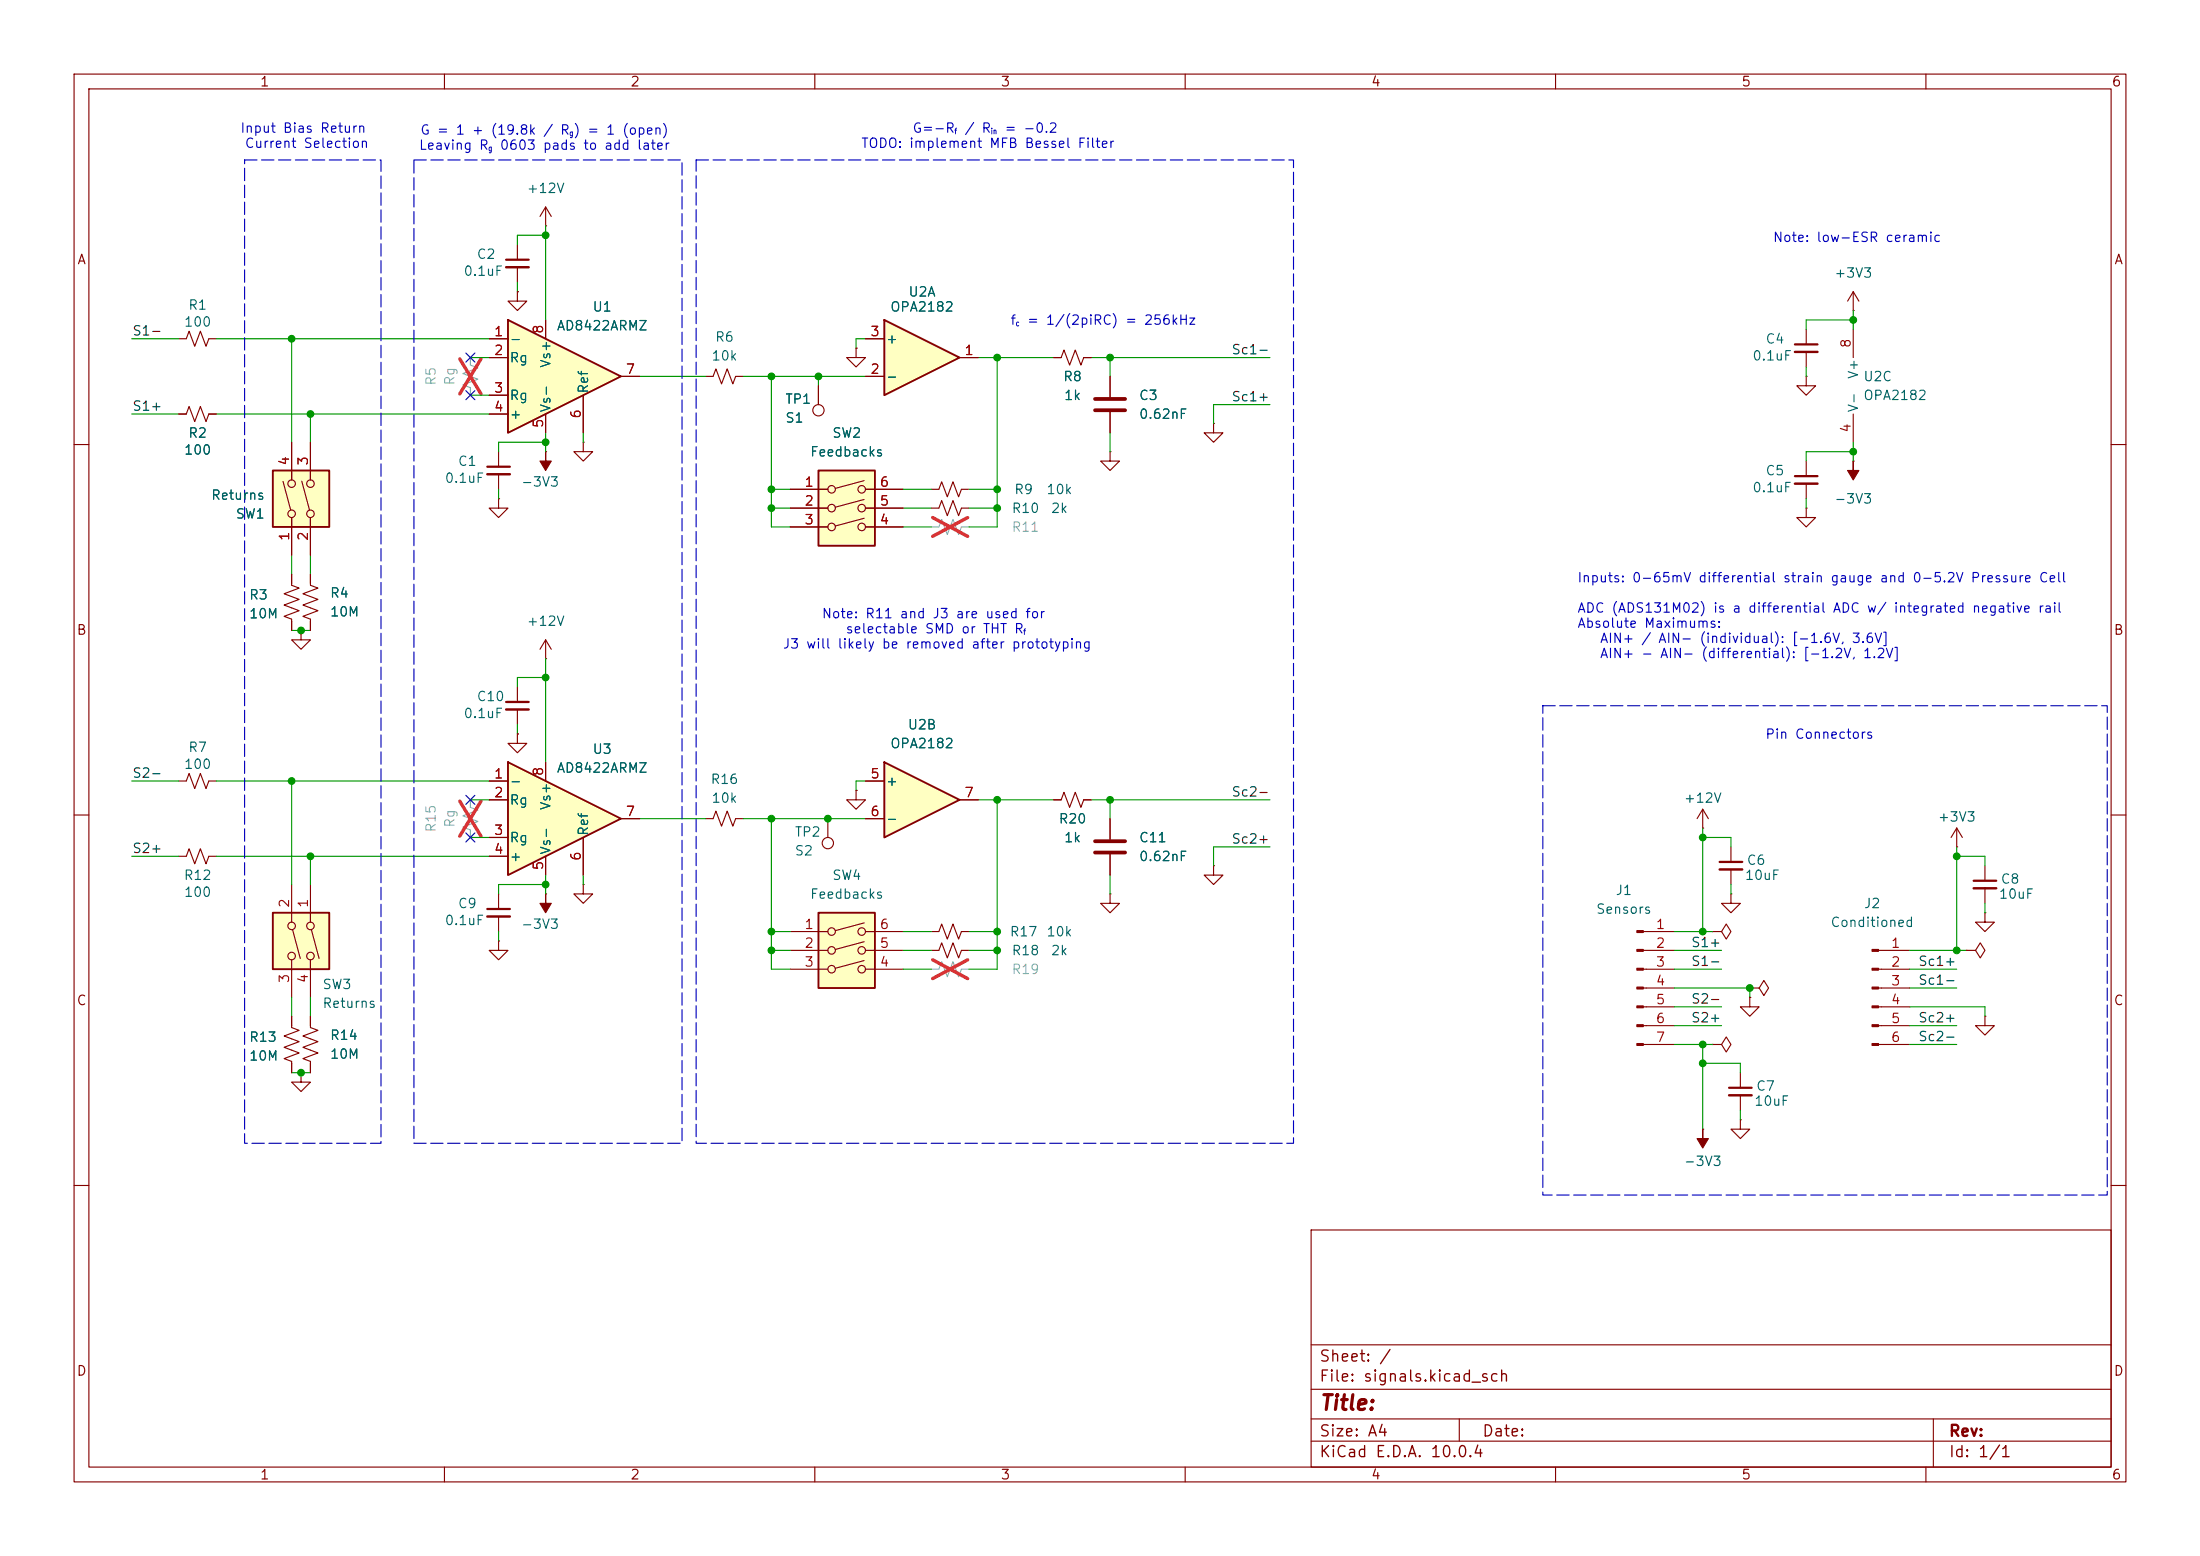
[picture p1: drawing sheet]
<svg xmlns="http://www.w3.org/2000/svg" width="297mm" height="210mm" viewBox="0 0 297 210" stroke-linecap="round" stroke-linejoin="round" font-family="sans-serif">
<g fill="none" stroke="#840000" stroke-width=".15">
<path d="M10 10h277v190h-277zM12 12h273v186h-273zM60 10v2M110 10v2M160 10v2M210 10v2M260 10v2M69.8 39.4v1.2h1.3l-1.3 1.3-1.2-1.3h1.2M69.8 39.4h.1M69.8 33v2.1M69.8 36.1v2M73.7 30.5h.1"/>
<path d="M73.7 27.9l-.8 1.3M73.7 27.9l.7 1.3M73.7 27.9v2.6M10 60h2M285 60h2M10 110h2M233.7 114.3v2M233.7 117.3v2.1M285 110h2M125.7 125.7h1l.4-1 .8 2 .8-2 .7 2 .4-1h1M229.9 152.4h.1M10 160h2"/>
<path d="M177 166h108v32h-108zM285 160h2M60 198v2M110 198v2M160 198v2M177 194.5h108M177 191.5h108M177 187.5h108M177 181.5h108M197 191.5v3M210 198v2M260 198v2"/>
<path d="M261 191.5v6.5"/>
</g>
<path d="M68.3 35.1h3.1M232.2 116.3h3" fill="none" stroke="#840000" stroke-width=".3"/>
<path d="M68.3 36.1h3.1M232.2 117.3h3" fill="none" stroke="#840000" stroke-width=".33"/>
<path d="M229.9 152.4v1.3h.7l-.7 1.2-.8-1.2h.8z" fill="#840000" stroke="#840000" stroke-width=".15"/>
<path d="M110.5 123.2h7.6v10.2h-7.6z" fill="#ffffc2"/>
<g fill="none" stroke="#840000" stroke-width=".15">
<path d="M106.7 125.7h5.1M106.7 128.3h5.1M106.7 130.8h5.1M116.7 124.6l-3.9 1M116.7 127.1l-3.9 1M116.7 129.6l-3.9 1.1M116.8 125.7h5.1M116.8 128.3h5.1M116.8 130.8h5.1"/>
<circle cx="112.3" cy="125.7" r=".51"/>
<circle cx="112.3" cy="130.8" r=".51"/>
<circle cx="112.3" cy="128.3" r=".51"/>
<circle cx="116.3" cy="125.7" r=".51"/>
<circle cx="116.3" cy="130.8" r=".51"/>
<circle cx="116.3" cy="128.3" r=".51"/>
</g>
<path d="M110.5 123.2h7.6v10.2h-7.6z" fill="none" stroke="#840000" stroke-width=".25"/>
<path d="M36.8 123.2h7.6v7.6h-7.6z" fill="#ffffc2"/>
<g fill="none" stroke="#840000" stroke-width=".15">
<path d="M24.1 55.9h1l.4-1 .8 2 .8-2 .7 2 .4-1h1M39.4 119.4v5.1M41.9 119.4v5.1M39.4 137.2v1.5l1 .4-2 .7 2 .8-2 .8 2 .7-2 .8 1 .4v1.5M39.4 129.5v5.1M39.5 125.5l1 3.9M41.9 137.2v1.5l1 .4-2 .7 2 .8-2 .8 2 .7-2 .8 1 .4v1.5M41.9 129.5v5.1M42 125.5l1.1 3.9"/>
<circle cx="39.4" cy="125" r=".51"/>
<circle cx="39.4" cy="129" r=".51"/>
<circle cx="41.9" cy="125" r=".51"/>
<circle cx="41.9" cy="129" r=".51"/>
</g>
<path d="M36.8 123.2h7.6v7.6h-7.6z" fill="none" stroke="#840000" stroke-width=".25"/>
<path d="M125.7 130.8h1l.4-1 .8 2 .8-2 .7 2 .4-1h1" fill="none" stroke="#a1a1a1" stroke-width=".15"/>
<path d="M125.9 129.5l4.7 2.6M130.6 129.5l-4.7 2.6" fill="none" stroke="#e12e31" stroke-width=".46"/>
<path d="M36.8 63.5h7.6v7.6h-7.6z" fill="#ffffc2"/>
<g fill="none" stroke="#840000" stroke-width=".15">
<path d="M39.4 59.7v5.1M41.9 59.7v5.1M38.2 64.9l1 3.9M39.4 77.5v1.5l1 .4-2 .7 2 .8-2 .8 2 .7-2 .8 1 .4v1.5M39.4 69.9v5M40.7 64.9l1.1 3.9M41.9 77.5v1.5l1 .4-2 .7 2 .8-2 .8 2 .7-2 .8 1 .4v1.5M41.9 69.9v5M125.7 66h1l.4-1 .8 2.1 .8-2.1 .7 2.1 .4-1.1h1M40.6 85.1v1.3h1.3l-1.3 1.2-1.2-1.2h1.2M40.6 85.1h.1M73.7 88.9h.1"/>
<path d="M73.7 86.4l-.8 1.2M73.7 86.4l.7 1.2M73.7 86.4v2.5M24.1 115.6h1l.4-1 .8 2 .8-2 .7 2 .4-1h1M24.1 105.4h1l.4-1 .8 2 .8-2 .7 2 .4-1h1M142.2 108h1.1l.3-1.1 .8 2.1 .8-2.1 .7 2.1 .4-1h1M149.9 110.5v2.8M149.9 115.3v2.8M163.8 116.8v1.3h1.3l-1.3 1.3-1.2-1.3h1.2M163.8 116.8h.1M268 116.8v2.1M268 119.9v2"/>
<path d="M67.3 127v1.3h1.3l-1.3 1.2-1.3-1.2h1.3M67.3 127h.1M67.3 120.7v2M67.3 123.7v2M149.9 120.7v1.2h1.2l-1.2 1.3-1.3-1.3h1.3M149.9 120.7h.1M221.8 125.7h4.3M221.8 128.3h4.3M221.8 130.8h4.3M221.8 133.4h4.3M221.8 135.9h4.3M221.8 138.4h4.3"/>
<path d="M233.7 120.7v1.2h1.2l-1.2 1.3-1.3-1.3h1.3M233.7 120.7h.1M40.6 144.8v1.3h1.3l-1.3 1.2-1.2-1.2h1.2M40.6 144.8h.1M221.8 141h4.3"/>
<circle cx="39.4" cy="69.3" r=".51"/>
<circle cx="39.4" cy="65.3" r=".51"/>
<circle cx="41.9" cy="69.3" r=".51"/>
<circle cx="41.9" cy="65.3" r=".51"/>
</g>
<path d="M36.8 63.5h7.6v7.6h-7.6z" fill="none" stroke="#840000" stroke-width=".25"/>
<g fill="#840000" stroke="#840000" stroke-width=".15">
<path d="M221 125.6h.8v.3h-.8z"/>
<path d="M221 128.1h.8v.3h-.8z"/>
<path d="M221 130.7h.8v.2h-.8z"/>
<path d="M221 133.2h.8v.3h-.8z"/>
<path d="M221 135.8h.8v.2h-.8z"/>
<path d="M221 138.3h.8v.3h-.8z"/>
<path d="M221 140.8h.8v.3h-.8z"/>
</g>
<path d="M266.4 118.9h3.1M65.8 122.7h3" fill="none" stroke="#840000" stroke-width=".3"/>
<path d="M266.4 119.9h3.1M65.8 123.7h3" fill="none" stroke="#840000" stroke-width=".33"/>
<path d="M147.8 113.5h4.1M147.8 115.1h4.1" fill="none" stroke="#840000" stroke-width=".51"/>
<path d="M63.5 108v1l1 .3-2 .8 2 .8-2 .7 1 .4v1" fill="none" stroke="#a1a1a1" stroke-width=".15"/>
<path d="M62.1 108.1l2.8 4.8M64.9 108.1l-2.8 4.8" fill="none" stroke="#e12e31" stroke-width=".46"/>
<path d="M119.4 102.9l10.1 5.1-10.1 5z" fill="#ffffc2"/>
<path d="M119.4 102.9l10.1 5.1-10.1 5z" fill="none" stroke="#840000" stroke-width=".25"/>
<g fill="none" stroke="#840000" stroke-width=".15">
<path d="M95.2 50.8h1.1l.3-1 .8 2 .8-2 .7 2 .4-1h1M115.6 47v1.3h1.2l-1.2 1.2-1.3-1.2h1.3M115.6 47h.1M125.7 68.6h1l.4-1 .8 2 .8-2 .7 2 .4-1h1M78.7 119.4v1.3h1.3l-1.3 1.2-1.2-1.2h1.2M78.7 119.4h.1M95.2 110.5h1.1l.3-1 .8 2 .8-2 .7 2 .4-1h1M115.6 106.7v1.3h1.2l-1.2 1.2-1.3-1.2h1.3M115.6 106.7h.1M116.8 105.4h2.6M116.8 110.5h2.6M129.5 108h2.6"/>
<path d="M231.1 125.7h1.3l.6-1 .7 1-.7 1-.6-1M231.1 125.7h.1"/>
</g>
<path d="M68.6 102.9l15.2 7.6-15.2 7.6z" fill="#ffffc2"/>
<path d="M68.6 102.9l15.2 7.6-15.2 7.6z" fill="none" stroke="#840000" stroke-width=".25"/>
<path d="M66 105.4h2.6M66 108h2.6M66 113h2.6M66 115.6h2.6M73.7 102.9v2.5M73.7 115.6v2.5M78.7 113v5.1M83.8 110.5h2.6M73.7 120.7h.1" fill="none" stroke="#840000" stroke-width=".15"/>
<path d="M73.7 120.7v1.2h.7l-.7 1.3-.8-1.3h.8z" fill="#840000" stroke="#840000" stroke-width=".15"/>
<path d="M110.5 63.5h7.6v10.2h-7.6z" fill="#ffffc2"/>
<g fill="none" stroke="#840000" stroke-width=".15">
<path d="M24.1 45.7h1l.4-1 .8 2 .8-2 .7 2 .4-1h1M78.7 59.7v1.3h1.3l-1.3 1.2-1.2-1.2h1.2M78.7 59.7h.1M110.5 52.1v2.5M67.3 67.3v1.3h1.3l-1.3 1.3-1.3-1.3h1.3M67.3 67.3h.1M67.3 61v2M67.3 64v2M73.7 61h.1M106.7 66h5.1M106.7 68.6h5.1M106.7 71.1h5.1"/>
<path d="M116.7 64.9l-3.9 1M116.7 67.4l-3.9 1.1M116.7 70l-3.9 1M116.8 66h5.1M116.8 68.6h5.1M116.8 71.1h5.1M69.8 99.1v1.2h1.3l-1.3 1.3-1.2-1.3h1.2M69.8 99.1h.1M69.8 92.7v2M69.8 95.8v2M111.8 110.5v2.5M229.9 111.8h.1"/>
<path d="M229.9 109.2l-.8 1.3M229.9 109.2l.7 1.3M229.9 109.2v2.6M125.7 128.3h1l.4-1 .8 2 .8-2 .7 2 .4-1h1"/>
<circle cx="110.5" cy="55.4" r=".76"/>
<circle cx="112.3" cy="68.6" r=".51"/>
<circle cx="112.3" cy="66" r=".51"/>
<circle cx="112.3" cy="71.1" r=".51"/>
<circle cx="116.3" cy="66" r=".51"/>
<circle cx="116.3" cy="68.6" r=".51"/>
<circle cx="116.3" cy="71.1" r=".51"/>
<circle cx="111.8" cy="113.8" r=".76"/>
</g>
<path d="M110.5 63.5h7.6v10.2h-7.6z" fill="none" stroke="#840000" stroke-width=".25"/>
<path d="M63.5 48.3v1l1 .4-2 .7 2 .8-2 .7 1 .4v1M125.7 71.1h1l.4-1 .8 2 .8-2 .7 2 .4-1h1" fill="none" stroke="#a1a1a1" stroke-width=".15"/>
<path d="M62.1 48.4l2.8 4.8M64.9 48.4l-2.8 4.8M125.9 69.9l4.7 2.5M130.6 69.9l-4.7 2.5" fill="none" stroke="#e12e31" stroke-width=".46"/>
<path d="M65.8 63h3M68.3 94.7h3.1" fill="none" stroke="#840000" stroke-width=".3"/>
<path d="M65.8 64h3M68.3 95.8h3.1" fill="none" stroke="#840000" stroke-width=".33"/>
<path d="M73.7 61v1.2h.7l-.7 1.3-.8-1.3h.8z" fill="#840000" stroke="#840000" stroke-width=".15"/>
<path d="M119.4 43.2l10.1 5.1-10.1 5z" fill="#ffffc2"/>
<path d="M119.4 43.2l10.1 5.1-10.1 5z" fill="none" stroke="#840000" stroke-width=".25"/>
<path d="M116.8 50.8h2.6M116.8 45.7h2.6M129.5 48.3h2.6" fill="none" stroke="#840000" stroke-width=".15"/>
<path d="M68.6 43.2l15.2 7.6-15.2 7.6z" fill="#ffffc2"/>
<path d="M68.6 43.2l15.2 7.6-15.2 7.6z" fill="none" stroke="#840000" stroke-width=".25"/>
<g fill="none" stroke="#840000" stroke-width=".15">
<path d="M69.8 39.4h.1M250.2 39.4l-.8 1.2M250.2 39.4l.8 1.2M250.2 39.4v2.5M24.1 55.9h1M28.2 55.9h1M39.4 59.7v5.1M41.9 59.7v5.1M66 45.7h2.6M66 48.3h2.6M66 53.3h2.6M66 55.9h2.6"/>
<path d="M73.7 43.2v2.5M73.7 55.9v2.5M78.7 53.3v5.1M83.8 50.8h2.6M110.5 52.1v2.5M115.6 47h.1M116.8 45.7h2.6M116.8 50.8h2.6M129.5 48.3h2.6M142.2 48.3h1.1l.3-1.1 .8 2.1 .8-2.1 .7 2.1 .4-1h1M149.9 50.8v2.8M149.9 55.6v2.8"/>
<path d="M163.8 57.2v1.2h1.3l-1.3 1.3-1.2-1.3h1.2M163.8 57.2h.1M243.8 50.8v1.3h1.3l-1.3 1.2-1.2-1.2h1.2M243.8 50.8h.1M243.8 44.5v2M243.8 47.5v2M250.2 41.9h.1M250.2 44.5v3.8M250.2 55.9v3.8M39.4 69.9v5M39.4 77.5v1.2M41.9 69.9v5"/>
<path d="M41.9 77.5v1.2M106.7 66h5.1M106.7 68.6h5.1M106.7 71.1h5.1M116.8 66h5.1M116.8 68.6h5.1M116.8 71.1h5.1M149.9 61v1.2h1.2l-1.2 1.3-1.3-1.3h1.3M149.9 61h.1M243.8 68.6v1.3h1.3l-1.3 1.2-1.2-1.2h1.2M243.8 68.6h.1M243.8 62.2v2.1"/>
<path d="M243.8 65.3v2M250.2 62.2h.1M39.4 83.8v1.3M40.6 85.1h.1M41.9 83.8v1.3M69.8 99.1h.1M66 105.4h2.6M66 108h2.6M66 113h2.6M66 115.6h2.6M73.7 102.9v2.5M73.7 115.6v2.5"/>
<path d="M78.7 113v5.1M83.8 110.5h2.6M115.6 106.7h.1M116.8 105.4h2.6M116.8 110.5h2.6M129.5 108h2.6M142.2 108h1.1M146.3 108h1M149.9 110.5v2.8M149.9 115.3v2.8M264.2 114.3h.1M264.2 111.8l-.8 1.2"/>
<path d="M264.2 111.8l.7 1.2M264.2 111.8v2.5M39.4 137.2v1.2M41.9 137.2v1.2M236.2 134.6v1.3h1.3l-1.3 1.3-1.3-1.3h1.3M236.2 134.6h.1M236.2 133.4h1.3l.6-1.1 .7 1.1-.7 1-.6-1M236.2 133.4h.1M253.6 128.3h4.2M253.6 130.8h4.2M253.6 133.4h4.2M253.6 135.9h4.2"/>
<path d="M253.6 138.4h4.2M265.4 128.3h1.3l.6-1 .7 1-.7 1-.6-1M265.4 128.3h.1M268 137.2v1.2h1.2l-1.2 1.3-1.3-1.3h1.3M268 137.2h.1M268 123.2v1.3h1.2l-1.2 1.2-1.3-1.2h1.3M268 123.2h.1M39.4 143.5v1.3M40.6 144.8h.1M41.9 143.5v1.3M231.1 141h1.3l.6-1 .7 1-.7 1-.6-1M231.1 141h.1"/>
<path d="M234.9 151.1v1.3h1.3l-1.3 1.3-1.2-1.3h1.2M234.9 151.1h.1M234.9 144.8v2M234.9 147.8v2.1M253.6 141h4.2"/>
</g>
<g fill="#840000" stroke="#840000" stroke-width=".15">
<path d="M252.7 128.1h.9v.3h-.9z"/>
<path d="M252.7 130.7h.9v.2h-.9z"/>
<path d="M252.7 133.2h.9v.3h-.9z"/>
<path d="M252.7 135.8h.9v.2h-.9z"/>
<path d="M252.7 138.3h.9v.3h-.9z"/>
<path d="M252.7 140.8h.9v.3h-.9z"/>
<path d="M250.2 62.2v1.3h.8l-.8 1.3-.8-1.3h.8z"/>
</g>
<path d="M242.3 46.5h3.1M242.3 64.3h3.1M233.4 146.8h3.1" fill="none" stroke="#840000" stroke-width=".3"/>
<path d="M242.3 47.5h3.1M242.3 65.3h3.1M233.4 147.8h3.1" fill="none" stroke="#840000" stroke-width=".33"/>
<path d="M147.8 53.8h4.1M147.8 55.4h4.1" fill="none" stroke="#840000" stroke-width=".51"/>
<g fill="none" stroke="#009600" stroke-width=".15">
<path d="M69.8 38.1v1.3M73.7 30.5v12.7M73.7 31.8h-3.9v1.2M17.8 55.9h6.3M17.8 45.7h6.3M29.2 55.9h36.8M29.2 45.7h36.8M39.4 45.7v14M41.9 55.9v3.8M63.5 53.3h2.5M63.5 48.3h2.5M73.7 58.4v2.6"/>
<path d="M73.7 59.7h-6.4v1.3M78.7 58.4v1.3M86.4 50.8h8.8M100.3 50.8h16.5M104.1 50.8v20.3h2.6M110.5 50.8v1.3M116.8 45.7h-1.2v1.3M132.1 48.3h10.1M134.6 48.3v22.8h-3.8M147.3 48.3h24.1M149.9 48.3v2.5M149.9 58.4v2.6"/>
<path d="M171.4 54.6h-7.6v2.6M243.8 49.5v1.3M250.2 43.2h-6.4v1.3M250.2 41.9v2.6M250.2 59.7v2.5M39.4 74.9v2.6M41.9 74.9v2.6M67.3 66v1.3M104.1 66h2.6M104.1 68.6h2.6M121.9 66h3.8M121.9 68.6h3.8"/>
<path d="M121.9 71.1h3.8M130.8 66h3.8M130.8 68.6h3.8M243.8 67.3v1.3M250.2 61h-6.4v1.2M39.4 85.1h2.5M69.8 97.8v1.3M73.7 88.9v14M73.7 91.4h-3.9v1.3M17.8 105.4h6.3M17.8 115.6h6.3M29.2 105.4h36.8"/>
<path d="M29.2 115.6h36.8M39.4 105.4v14M41.9 115.6v3.8M63.5 108h2.5M63.5 113h2.5M73.7 118.1v2.6M73.7 119.4h-6.4v1.3M78.7 118.1v1.3M86.4 110.5h8.8M100.3 110.5h16.5M104.1 110.5v20.3h2.6M116.8 105.4h-1.2v1.3"/>
<path d="M132.1 108h10.1M134.6 108v22.8h-3.8M147.3 108h24.1M149.9 108v2.5M149.9 118.1v2.6M171.4 114.3h-7.6v2.5M229.9 113h3.8v1.3M229.9 111.8v13.9M233.7 119.4v1.3M264.2 115.6h3.8v1.2M264.2 114.3v14M39.4 134.6v2.6"/>
<path d="M41.9 134.6v2.6M67.3 125.7v1.3M104.1 125.7h2.6M104.1 128.3h2.6M121.9 125.7h3.8M121.9 130.8h3.8M121.9 128.3h3.8M130.8 125.7h3.8M130.8 128.3h3.8M226.1 125.7h5M226.1 130.8h6.3M226.1 128.3h6.3"/>
<path d="M226.1 135.9h6.3M226.1 133.4h10.1v1.2M226.1 138.4h6.3M257.8 130.8h6.4M257.8 128.3h7.6M257.8 135.9h10.2v1.3M257.8 133.4h6.4M257.8 138.4h6.4M268 121.9v1.3M39.4 144.8h2.5M226.1 141h5M229.9 143.5h5v1.3"/>
<path d="M229.9 141v11.4M234.9 149.9v1.2M257.8 141h6.4"/>
</g>
<path d="M62.9 52.7l1.2 1.2M62.9 47.7l1.2 1.2M64.1 52.7l-1.2 1.2M64.1 47.7l-1.2 1.2M62.9 107.3l1.2 1.3M62.9 112.4l1.2 1.2M64.1 107.3l-1.2 1.3M64.1 112.4l-1.2 1.2" fill="none" stroke="#000084" stroke-width=".15"/>
<path d="M33 21.6h18.4v132.7h-18.4zM55.9 21.6h36.2v132.7h-36.2zM94 21.6h80.6v132.7h-80.6zM208.3 95.3h76.2v66h-76.2z" fill="none" stroke="#0000c2" stroke-width=".15" stroke-dasharray="1.7 .6"/>
<g fill="#009600" stroke="#009600" stroke-width=".14">
<circle cx="39.4" cy="105.4" r=".46"/>
<circle cx="41.9" cy="115.6" r=".46"/>
<circle cx="40.6" cy="144.8" r=".46"/>
<circle cx="104.1" cy="68.6" r=".46"/>
<circle cx="104.1" cy="66" r=".46"/>
<circle cx="41.9" cy="55.9" r=".46"/>
<circle cx="39.4" cy="45.7" r=".46"/>
<circle cx="73.7" cy="31.8" r=".46"/>
<circle cx="73.7" cy="91.4" r=".46"/>
<circle cx="73.7" cy="59.7" r=".46"/>
<circle cx="40.6" cy="85.1" r=".46"/>
<circle cx="149.9" cy="48.3" r=".46"/>
<circle cx="134.6" cy="48.3" r=".46"/>
<circle cx="134.6" cy="68.6" r=".46"/>
<circle cx="134.6" cy="66" r=".46"/>
<circle cx="110.5" cy="50.8" r=".46"/>
<circle cx="104.1" cy="50.8" r=".46"/>
<circle cx="149.9" cy="108" r=".46"/>
<circle cx="134.6" cy="108" r=".46"/>
<circle cx="111.8" cy="110.5" r=".46"/>
<circle cx="104.1" cy="110.5" r=".46"/>
<circle cx="73.7" cy="119.4" r=".46"/>
<circle cx="104.1" cy="128.3" r=".46"/>
<circle cx="104.1" cy="125.7" r=".46"/>
<circle cx="264.2" cy="128.3" r=".46"/>
<circle cx="250.2" cy="43.2" r=".46"/>
<circle cx="134.6" cy="125.7" r=".46"/>
<circle cx="134.6" cy="128.3" r=".46"/>
<circle cx="236.2" cy="133.4" r=".46"/>
<circle cx="229.9" cy="125.7" r=".46"/>
<circle cx="229.9" cy="141" r=".46"/>
<circle cx="229.9" cy="143.5" r=".46"/>
<circle cx="264.2" cy="115.6" r=".46"/>
<circle cx="229.9" cy="113" r=".46"/>
<circle cx="250.2" cy="61" r=".46"/>
</g>
<text font-size="2" fill="#840000" x="178" y="190.8">Title:</text>
<g font-size="1.5" fill="#840000">
<text x="178" y="184.2">Sheet: /</text>
<text x="178" y="186.9">File: signals.kicad_sch</text>
<text x="178" y="197.1">KiCad E.D.A. 10.0.4</text>
<text x="178" y="194.3">Size: A4</text>
<text x="200" y="194.3">Date:</text>
<text x="263" y="194.3">Rev:</text>
<text x="263" y="197.1">Id: 1/1</text>
</g>
<g font-size="1.3" fill="#840000">
<text x="35" y="12">1</text>
<text x="85" y="12">2</text>
<text x="135" y="12">3</text>
<text x="185" y="12">4</text>
<text x="235" y="12">5</text>
<text x="285" y="12">6</text>
<text x="10.3" y="36">A</text>
<text x="285.3" y="36">A</text>
<text x="10.3" y="86">B</text>
<text x="285.3" y="86">B</text>
<text x="10.3" y="136">C</text>
<text x="285.3" y="136">C</text>
<text x="10.3" y="186">D</text>
<text x="285.3" y="186">D</text>
<text x="35" y="200">1</text>
<text x="85" y="200">2</text>
<text x="135" y="200">3</text>
<text x="185" y="200">4</text>
<text x="235" y="200">5</text>
<text x="285" y="200">6</text>
</g>
<g font-size="1.3" fill="#0000c2">
<text x="32.4" y="18.2">Input Bias Return</text>
<text x="33" y="20.3">Current Selection</text>
<text x="56.5" y="20.5">Leaving R</text>
<text x="56.6" y="18.5">G = 1 + (19.8k / R ) = 1 (open)</text>
<text x="67.4" y="20.5">0603 pads to add later</text>
<text x="116.2" y="20.3">TODO: implement MFB Bessel Filter</text>
<text x="123.1" y="18.2">G=-R</text>
<text x="130.1" y="18.2">/ R</text>
<text x="135.5" y="18.2">= -0.2</text>
<text x="239.3" y="33">Note: low-ESR ceramic</text>
<text x="136.3" y="44.2">f</text>
<text x="138.6" y="44.2">= 1/(2piRC) = 256kHz</text>
<text x="110.8" y="83.8">Note: R11 and J3 are used for</text>
<text x="212.9" y="78.9">Inputs: 0-65mV differential strain gauge and 0-5.2V Pressure Cell</text>
<text x="212.9" y="83">ADC (ADS131M02) is a differential ADC w/ integrated negative rail</text>
<text x="105.6" y="87.9">J3 will likely be removed after prototyping</text>
<text x="114.1" y="85.8">selectable SMD or THT R</text>
<text x="212.9" y="85.1">Absolute Maximums:</text>
<text x="215.9" y="87.1">AIN+ / AIN- (individual): [-1.6V, 3.6V]</text>
<text x="215.9" y="89.1">AIN+ - AIN- (differential): [-1.2V, 1.2V]</text>
<text x="238.2" y="100">Pin Connectors</text>
</g>
<g font-size="1.3" fill="#006464">
<text x="71" y="26.4">+12V</text>
<text x="64.3" y="35.3">C2</text>
<text x="62.5" y="37.5">0.1uF</text>
<text x="122.5" y="40.3">U2A</text>
<text x="247.5" y="37.8">+3V3</text>
<text x="24.8" y="44.4">100</text>
<text x="25.3" y="42.1">R1</text>
<text x="68.7" y="46.7">-</text>
<text x="75.1" y="44.9">AD8422ARMZ</text>
<text x="79.9" y="42.4">U1</text>
<text x="96.4" y="46.4">R6</text>
<text x="119.5" y="46.7">+</text>
<text x="120.1" y="42.4">OPA2182</text>
<text x="238.3" y="46.7">C4</text>
<text x="68.7" y="49.2">Rg</text>
<text x="74.6" y="49.7" transform="rotate(-90 74.6 49.7)">Vs+</text>
<text x="79.7" y="53.2" transform="rotate(-90 79.7 53.2)">Ref</text>
<text x="96" y="49">10k</text>
<text x="119.5" y="51.8">-</text>
<text x="143.4" y="51.8">R8</text>
<text x="236.5" y="49">0.1uF</text>
<text x="251.2" y="51.3" transform="rotate(-90 251.2 51.3)">V+</text>
<text x="251.5" y="51.8">U2C</text>
<text x="25.3" y="59.4">R2</text>
<text x="68.7" y="54.3">Rg</text>
<text x="68.7" y="56.9">+</text>
<text x="74.6" y="55.8" transform="rotate(-90 74.6 55.8)">Vs-</text>
<text x="105.9" y="54.8">TP1</text>
<text x="105.9" y="57.4">S1</text>
<text x="112.3" y="59.4">SW2</text>
<text x="143.6" y="54.3">1k</text>
<text x="153.7" y="54.3">C3</text>
<text x="153.7" y="56.9">0.62nF</text>
<text x="251.2" y="55.8" transform="rotate(-90 251.2 55.8)">V-</text>
<text x="251.5" y="54.3">OPA2182</text>
<text x="24.8" y="61.7">100</text>
<text x="60" y="65.5">0.1uF</text>
<text x="61.7" y="63.2">C1</text>
<text x="70.3" y="66">-3V3</text>
<text x="109.3" y="61.9">Feedbacks</text>
<text x="238.3" y="64.5">C5</text>
<text x="28.4" y="67.8">Returns</text>
<text x="31.7" y="70.3">SW1</text>
<text x="136.5" y="69.6">R10</text>
<text x="136.8" y="67">R9</text>
<text x="141.2" y="67">10k</text>
<text x="141.8" y="69.6">2k</text>
<text x="236.5" y="66.8">0.1uF</text>
<text x="247.5" y="68.3">-3V3</text>
<text x="33.5" y="81.2">R3</text>
<text x="33.5" y="83.8">10M</text>
<text x="44.5" y="81">R4</text>
<text x="44.5" y="83.5">10M</text>
<text x="71" y="84.8">+12V</text>
<text x="64.3" y="95">C10</text>
<text x="25.3" y="101.8">R7</text>
<text x="62.5" y="97.2">0.1uF</text>
<text x="120.1" y="101.3">OPA2182</text>
<text x="122.5" y="98.8">U2B</text>
<text x="24.8" y="104.1">100</text>
<text x="68.7" y="106.4">-</text>
<text x="75.1" y="104.6">AD8422ARMZ</text>
<text x="79.9" y="102.1">U3</text>
<text x="95.8" y="106.1">R16</text>
<text x="119.5" y="106.4">+</text>
<text x="68.7" y="108.9">Rg</text>
<text x="74.6" y="109.4" transform="rotate(-90 74.6 109.4)">Vs+</text>
<text x="79.7" y="112.9" transform="rotate(-90 79.7 112.9)">Ref</text>
<text x="96" y="108.7">10k</text>
<text x="107.2" y="113.2">TP2</text>
<text x="119.5" y="111.5">-</text>
<text x="142.8" y="111.5">R20</text>
<text x="227.2" y="108.7">+12V</text>
<text x="261.5" y="111.2">+3V3</text>
<text x="24.7" y="119.1">R12</text>
<text x="68.7" y="114">Rg</text>
<text x="68.7" y="116.5">+</text>
<text x="74.6" y="115.4" transform="rotate(-90 74.6 115.4)">Vs-</text>
<text x="107.2" y="115.8">S2</text>
<text x="112.3" y="119.1">SW4</text>
<text x="143.6" y="114">1k</text>
<text x="153.7" y="116.5">0.62nF</text>
<text x="153.7" y="114">C11</text>
<text x="235.5" y="119.1">10uF</text>
<text x="235.7" y="117">C6</text>
<text x="270" y="119.6">C8</text>
<text x="24.8" y="121.4">100</text>
<text x="60" y="125.2">0.1uF</text>
<text x="61.7" y="122.9">C9</text>
<text x="70.3" y="125.7">-3V3</text>
<text x="109.3" y="121.6">Feedbacks</text>
<text x="215.4" y="123.7">Sensors</text>
<text x="218" y="121.1">J1</text>
<text x="247" y="125.4">Conditioned</text>
<text x="251.5" y="122.9">J2</text>
<text x="269.8" y="121.6">10uF</text>
<text x="136.2" y="126.7">R17</text>
<text x="136.5" y="129.2">R18</text>
<text x="141.2" y="126.7">10k</text>
<text x="141.8" y="129.2">2k</text>
<text x="43.4" y="133.8">SW3</text>
<text x="43.4" y="136.4">Returns</text>
<text x="33.5" y="140.9">R13</text>
<text x="33.5" y="143.5">10M</text>
<text x="44.5" y="140.7">R14</text>
<text x="44.5" y="143.2">10M</text>
<text x="236.7" y="149.6">10uF</text>
<text x="237" y="147.5">C7</text>
<text x="227.2" y="157.7">-3V3</text>
</g>
<g font-size="1.3" fill="#0f0f0f">
<text x="17.8" y="45.6">S1-</text>
<text x="166.2" y="48.1">Sc1-</text>
<text x="17.8" y="55.8">S1+</text>
<text x="166.2" y="54.5">Sc1+</text>
<text x="17.8" y="105.3">S2-</text>
<text x="166.2" y="107.8">Sc2-</text>
<text x="17.8" y="115.4">S2+</text>
<text x="166.2" y="114.2">Sc2+</text>
<text x="228.2" y="130.7">S1-</text>
<text x="228.2" y="128.1">S1+</text>
<text x="258.9" y="130.7">Sc1+</text>
<text x="228.2" y="135.8">S2-</text>
<text x="258.9" y="133.2">Sc1-</text>
<text x="228.2" y="138.3">S2+</text>
<text x="258.9" y="140.8">Sc2-</text>
<text x="258.9" y="138.3">Sc2+</text>
</g>
<g font-size="1.3" fill="#a90000">
<text x="66.6" y="45.7">1</text>
<text x="73.6" y="45.2" transform="rotate(-90 73.6 45.2)">8</text>
<text x="117.4" y="45.7">3</text>
<text x="250.2" y="47.1" transform="rotate(-90 250.2 47.1)">8</text>
<text x="66.6" y="48.2">2</text>
<text x="66.6" y="53.3">3</text>
<text x="84.4" y="50.8">7</text>
<text x="117.4" y="50.8">2</text>
<text x="130.1" y="48.2">1</text>
<text x="66.6" y="55.9">4</text>
<text x="73.6" y="57.9" transform="rotate(-90 73.6 57.9)">5</text>
<text x="78.7" y="56.6" transform="rotate(-90 78.7 56.6)">6</text>
<text x="250.2" y="58.5" transform="rotate(-90 250.2 58.5)">4</text>
<text x="39.3" y="62.9" transform="rotate(-90 39.3 62.9)">4</text>
<text x="41.9" y="62.9" transform="rotate(-90 41.9 62.9)">3</text>
<text x="108.5" y="66">1</text>
<text x="108.5" y="68.6">2</text>
<text x="108.5" y="71.1">3</text>
<text x="118.7" y="71.1">4</text>
<text x="118.7" y="68.6">5</text>
<text x="118.7" y="66">6</text>
<text x="39.3" y="73.1" transform="rotate(-90 39.3 73.1)">1</text>
<text x="41.9" y="73.1" transform="rotate(-90 41.9 73.1)">2</text>
<text x="66.6" y="105.4">1</text>
<text x="66.6" y="107.9">2</text>
<text x="73.6" y="104.8" transform="rotate(-90 73.6 104.8)">8</text>
<text x="117.4" y="105.4">5</text>
<text x="130.1" y="107.9">7</text>
<text x="66.6" y="113">3</text>
<text x="84.4" y="110.5">7</text>
<text x="117.4" y="110.5">6</text>
<text x="66.6" y="115.5">4</text>
<text x="73.6" y="117.5" transform="rotate(-90 73.6 117.5)">5</text>
<text x="78.7" y="116.3" transform="rotate(-90 78.7 116.3)">6</text>
<text x="39.3" y="122.6" transform="rotate(-90 39.3 122.6)">2</text>
<text x="41.9" y="122.6" transform="rotate(-90 41.9 122.6)">1</text>
<text x="108.5" y="125.7">1</text>
<text x="118.7" y="125.7">6</text>
<text x="223.4" y="125.7">1</text>
<text x="108.5" y="128.2">2</text>
<text x="108.5" y="130.8">3</text>
<text x="118.7" y="130.8">4</text>
<text x="118.7" y="128.2">5</text>
<text x="223.4" y="128.2">2</text>
<text x="223.4" y="130.8">3</text>
<text x="255.2" y="128.2">1</text>
<text x="255.2" y="130.8">2</text>
<text x="39.3" y="132.8" transform="rotate(-90 39.3 132.8)">3</text>
<text x="41.9" y="132.8" transform="rotate(-90 41.9 132.8)">4</text>
<text x="223.4" y="133.3">4</text>
<text x="223.4" y="135.9">5</text>
<text x="255.2" y="133.3">3</text>
<text x="255.2" y="135.9">4</text>
<text x="223.4" y="138.4">6</text>
<text x="223.4" y="140.9">7</text>
<text x="255.2" y="138.4">5</text>
<text x="255.2" y="140.9">6</text>
</g>
<g font-size="1.3" fill="#989898">
<text x="59.1" y="52.1" transform="rotate(-90 59.1 52.1)">R5</text>
<text x="61.7" y="52.1" transform="rotate(-90 61.7 52.1)">Rg</text>
<text x="136.5" y="72.1">R11</text>
<text x="59.1" y="112.4" transform="rotate(-90 59.1 112.4)">R15</text>
<text x="61.7" y="111.8" transform="rotate(-90 61.7 111.8)">Rg</text>
<text x="136.5" y="131.8">R19</text>
</g>
<g font-size=".8" fill="#0000c2">
<text x="65.8" y="20.6">g</text>
<text x="76.8" y="18.6">g</text>
<text x="128.8" y="18.3">f</text>
<text x="133.7" y="18.3">in</text>
<text x="137" y="44.2">c</text>
<text x="138.1" y="85.9">f</text>
</g>
</svg>
